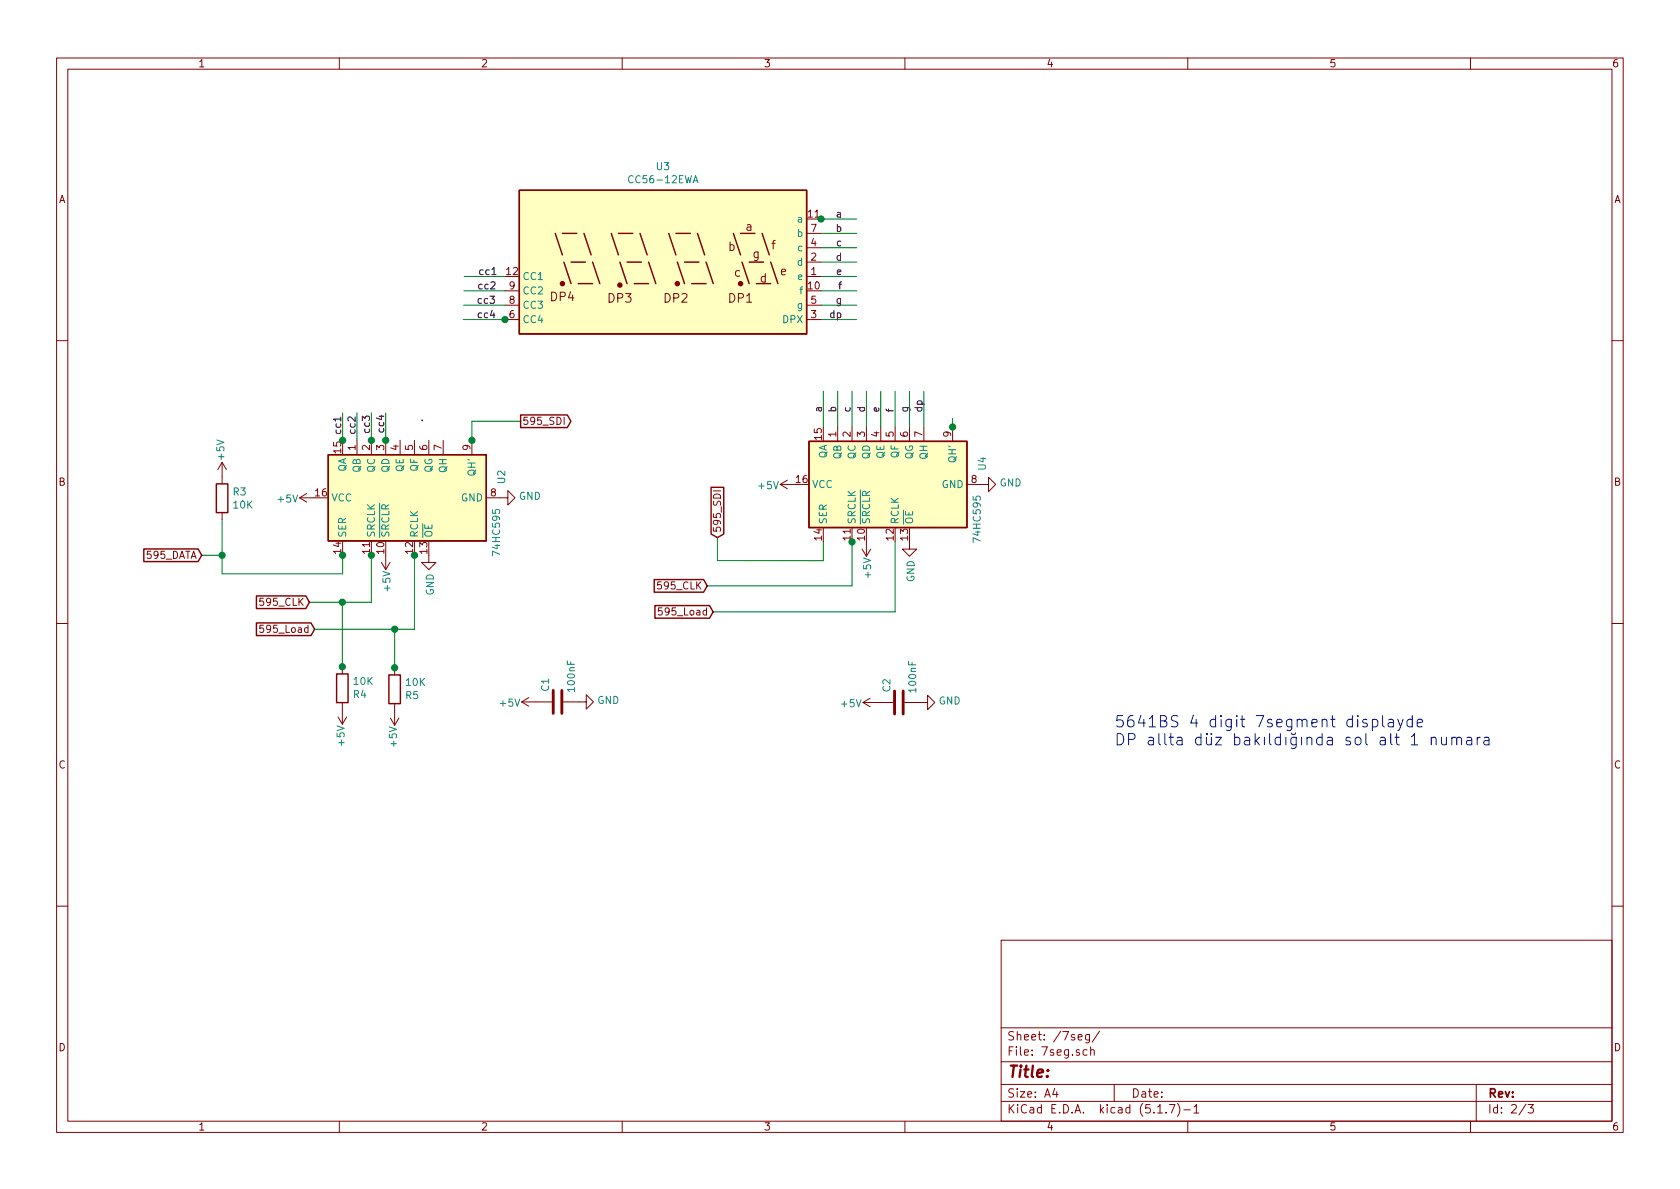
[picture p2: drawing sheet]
<svg xmlns="http://www.w3.org/2000/svg" width="297mm" height="210mm" viewBox="0 0 297 210" stroke-linecap="round" stroke-linejoin="round" font-family="sans-serif">
<g fill="none" stroke="#840000" stroke-width=".18">
<path d="M10 10.3h277v189.9h-277zM12 12.2h273v186.1h-273zM60 10.3v1.9M110 10.3v1.9M160 10.3v1.9M210 10.3v1.9M260 10.3v1.9M89.3 56.5h2.5M89.3 54h2.5M89.3 51.4h2.5M142.6 48.9h2.6M142.6 46.3h2.6"/>
<path d="M142.6 56.5h2.6M142.6 43.8h2.6M142.6 54h2.6M142.6 41.3h2.6M10 60.2h2M63.1 77.9v2.5M65.7 77.9v2.5M68.2 77.9v2.5M70.7 77.9v2.5M73.3 77.9v2.5M75.8 77.9v2.5M78.4 77.9v2.5"/>
<path d="M83.4 77.9v2.5M99.7 73.8v1.3M148.1 75.5v2.5M150.6 75.5v2.5M153.2 75.5v2.5M155.7 75.5v2.5M158.3 75.5v2.5M160.8 75.5v2.5M163.3 75.5v2.5M168.4 75.5v2.5M285 60.2h2M39.3 81.8v3.8"/>
<path d="M39.3 90.6v1.3M39.3 81.8l-.8 1.2M39.3 81.8l.7 1.2M53 88h2.5M53 88l1.2 .8M54.2 87.3l-1.2 .7M67.4 99.5l.8 1.2M68.2 98.2v2.5M69 99.5l-.8 1.2M75.8 98.2v1.3h1.3l-1.3 1.2-1.3-1.2h1.3M86 88h3.8v-1.2l1.3 1.2-1.3 1.3v-1.3M126.1 86.8h1.3"/>
<path d="M137.9 85.7h2.6M137.9 85.7l1.3 .7M139.2 84.9l-1.3 .8M152.4 97.1l.8 1.3M153.2 95.8v2.6M153.9 97.1l-.7 1.3M160.8 95.8v1.3h1.3l-1.3 1.3-1.3-1.3h1.3M171 85.7h3.8v-1.3l1.2 1.3-1.2 1.2v-1.2M10 110.3h2M46.6 110.6h-.6l-.1 .6 .2-.2 .4 .1 .1 .6-.2 .1-.5-.1M60.5 117.9v1.3M69.8 118.1v1.2"/>
<path d="M117 107.5h-.6v.6l.2-.1h.4v.6l-.1 .2-.5-.2M285 110.3h2M59.8 126.8l.7 1.3M60.5 124.3v3.8M61.3 126.8l-.8 1.3M69 127l.8 1.2M69.8 124.4v3.8M70.5 127l-.7 1.2M92.2 124.1l1.3 .8M92.2 124.1h5.4M93.5 123.4l-1.3 .7M99.6 124.1h4.1v-1.2l1.2 1.2-1.2 1.3v-1.3"/>
<path d="M152.6 124.2l1.2 .8M152.6 124.2h5.3M153.8 123.5l-1.2 .7M159.9 124.2h4.1v-1.2l1.3 1.2-1.3 1.3v-1.3M10 160.2h2M177 166.3h108v32h-108zM285 160.2h2M60 198.3v1.9M110 198.3v1.9M160 198.3v1.9M177 194.8h108M177 191.8h108"/>
<path d="M177 187.8h108M177 181.8h108M186.5 192.5l-.4 1h1M186.8 193v1M190.6 183.4l.7-.1v-.3l-.5-.1-.2 .2 .1 .7h.6M192.2 185.7l-.4-.1-.3 .3 .1 .6h.6M192.6 182.9v1.2l-.3 .3-.3-.1M192.6 183l-.4-.1-.3 .3 .1 .6 .2 .1 .4-.1M192.8 185.7l.3-.1 .3 .1 .1 .9M192.8 185.1v1.5M194.4 182.3l-1.3 2M197 191.8v3"/>
<path d="M204.7 196.8h.8M206.2 196.7v.1M206.8 195.3h.9l-.6 1.5M208.2 195.1a1.71 1.71 0 0 1 0 2.3M209.3 196.3h1.2M210 198.3v1.9M211.1 195.8l.4-.5v1.5M211.1 196.8h.9M260 198.3v1.9M261 191.8v6.5M269.8 195.2l-1.2 2M270.2 195.3h.9l-.5 .6 .4 .1v.7l-.2 .1-.6-.1"/>
</g>
<g fill="#ffffc2" stroke="#ffffc2" stroke-width=".18">
<path d="M58 80.4h28v15.3h-28z"/>
<path d="M143 78h28v15.3h-28z"/>
<path d="M91.8 33.6h50.8v25.4h-50.8z"/>
</g>
<g fill="none" stroke="#840000" stroke-width=".25">
<path d="M91.8 33.6h50.8v25.4h-50.8zM98.2 41.3l1.2 3.8M99.4 41.3h2.6M99.7 46.3l1.3 3.9M101 46.3h2.5M102.2 50.2h2.6M103.3 41.3l1.2 3.8M104.8 46.3l1.2 3.9M108.1 41.3l1.2 3.8M109.3 41.3h2.6M109.6 46.3l1.3 3.9M110.9 46.3h2.5"/>
<path d="M112.1 50.2h2.6M113.2 41.3l1.2 3.8M114.7 46.3l1.3 3.9M118.2 41.3l1.3 3.8M119.5 41.3h2.5M119.8 46.3l1.2 3.9M121 46.3h2.6M122.3 50.2h2.5M123.3 41.3l1.3 3.8M124.8 46.3l1.3 3.9M129.7 41.3l1.2 3.8M130.9 41.3h2.6"/>
<path d="M131.2 46.3l1.3 3.9M132.5 46.3h2.5M133.7 50.2h2.6M134.7 41.3l1.3 3.8M136.3 46.3l1.2 3.9M92 73.4h8.3l.6 1.1-.6 1.1h-8.3zM143 78h28v15.3h-28zM25.4 97.1h9.6l.7 1.1-.7 1.1h-9.6zM38.3 85.6h2v5h-2zM58 80.4h28v15.3h-28zM125.7 86.2h2.3v8.2l-1.2 .7-1.1-.7zM45.3 110.2h9.7l.6 1.1-.6 1.1h-9.7z"/>
<path d="M45.3 105.4h8.8l.6 1.1-.6 1.1h-8.8zM59.5 119.2h2v5.1h-2zM68.8 119.3h2v5.1h-2zM115.7 102.5h8.7l.6 1.1-.6 1.1h-8.7zM115.8 107.1h9.7l.6 1.1-.6 1.1h-9.7z"/>
</g>
<path d="M97.8 122.1v4.1M99.3 122.1v4.1M158.2 122.2v4.1M159.7 122.2v4.1" fill="none" stroke="#840000" stroke-width=".51"/>
<g fill="#840000" stroke="#840000" stroke-width=".25">
<circle cx="109.6" cy="50.4" r=".36"/>
<circle cx="99.4" cy="50.2" r=".36"/>
<circle cx="130.9" cy="50.2" r=".36"/>
<circle cx="119.8" cy="50.2" r=".36"/>
</g>
<path d="M122.6 32.3l.4-1.2 .4 1.2" fill="none" stroke="#008484" stroke-width=".18"/>
<path d="M74.6 74.3v.1" fill="none" stroke="#000084" stroke-width=".3"/>
<g fill="none" stroke="#008400" stroke-width=".18">
<path d="M145.2 38.7h6.3M81.9 56.5h7.4M82 54h7.3M82 51.4h7.3M82.1 48.9h7.2M145.2 56.5h6.3M145.2 48.9h6.3M145.2 51.4h6.3M145.2 54h6.3M145.2 46.3h6.3M145.2 43.8h6.3M145.2 41.3h6.3"/>
<path d="M60.6 73v4.9M63.1 73v4.9M65.7 73v4.9M68.2 73v4.9M70.7 77.9h.1M92 74.5h-8.6v3.4M145.6 69.2v6.3M148.1 69.2v6.3M150.6 69.2v6.3M153.2 69.2v6.3M155.7 69.2v6.3M158.3 69.2v6.3"/>
<path d="M160.8 69.2v6.3M163.3 69.2v6.3M168.4 74v1.5M35.7 98.2h3.6M39.3 91.9v9.6h21.3v-3.3M65.7 98.2v8.3h-11M73.3 98.2v13.1h-17.7M126.8 95.1v4l18.8 .1v-3.4M150.6 95.8v7.8h-25.6M158.3 95.8v12.4h-32.2M60.5 106.5v11.4M69.8 111.3v6.8"/>
</g>
<path d="M60.2 73.8v.7" fill="none" stroke="#000" stroke-width=".18"/>
<g fill="none" stroke="#0000c2" stroke-width=".18">
<path d="M241.7 127.3a.48 .48 0 0 0-.8 .2l.1 .3a.68 .68 0 0 1 .8 .4l-.3 .3-.6-.1M242.6 127.3l.6-.1 .4 .4v.6l-.2 .2-.2 .1-.6-.1M242.6 127.2v2M244.4 126.5v1.7l.4 .3M245.5 127.3l.2-.1 .6 .1 .1 1.2M245.9 129.7v1.7l.3 .3M246.4 127.7l-.7 .1a.39 .39 0 0 0-.3 .4 .39 .39 0 0 0 .3 .3l.7-.1M246.7 130.4h.7M246.9 129.7v1.7l.1 .2 .4 .1M247.1 127.2l.5 1.3M248.1 127.2l-.7 1.8-.3 .2M249.5 130.3l.6-.6v2"/>
<path d="M249.5 131.7h1.2M249.7 127.3l-.6-.1-.3 .4v.6l.1 .2 .2 .1 .6-.1M249.7 126.5v2M250.6 127.9l.9-.2-.1-.4-.5-.1-.3 .3 .1 .9 .2 .1 .5-.1M253.1 130.6a.52 .52 0 0 1 .7-.1l.1 1.2M253.1 130.4v1.3M254.9 130.4v1a.48 .48 0 0 0 .4 .3 .48 .48 0 0 0 .4-.2M255.7 130.4v1.3M256.7 130.6a.49 .49 0 0 1 .9 .1v1M256.7 130.4v1.3M257.6 130.7l.1-.2a.48 .48 0 0 1 .7 .2v1M259.4 130.5l.2-.1 .5 .1 .1 1.2"/>
<path d="M260.2 130.9l-.6 .1a.39 .39 0 0 0-.3 .3 .39 .39 0 0 0 .3 .4l.6-.1M261.2 130.4v1.3M261.7 130.4l-.3 .1-.2 .3M262.4 130.5l.2-.1 .6 .1 .1 1.2M263.3 130.9l-.7 .1a.39 .39 0 0 0-.3 .3 .39 .39 0 0 0 .3 .4l.7-.1"/>
</g>
<g fill="#008400" stroke="#008400" stroke-width=".25">
<circle cx="150.6" cy="95.8" r=".51"/>
<circle cx="69.8" cy="118.1" r=".51"/>
<circle cx="60.5" cy="117.9" r=".51"/>
<circle cx="69.8" cy="111.3" r=".51"/>
<circle cx="168.4" cy="75.5" r=".51"/>
<circle cx="60.5" cy="106.5" r=".51"/>
<circle cx="68.2" cy="77.9" r=".51"/>
<circle cx="65.7" cy="77.9" r=".51"/>
<circle cx="89.3" cy="56.5" r=".51"/>
<circle cx="65.7" cy="98.2" r=".51"/>
<circle cx="73.3" cy="98.2" r=".51"/>
<circle cx="60.6" cy="98.2" r=".51"/>
<circle cx="60.6" cy="77.9" r=".51"/>
<circle cx="145.2" cy="38.7" r=".51"/>
<circle cx="83.4" cy="77.9" r=".51"/>
<circle cx="39.3" cy="98.2" r=".51"/>
</g>
<g font-size="2.8" fill="#0000c2">
<text x="197" y="128.6">5641BS 4 digit 7segment displayde</text>
<text x="197" y="131.8">DP allta düz bakldnda sol alt 1 numara</text>
</g>
<text font-size="2.8" fill="#840000" x="178" y="190.5">Title:</text>
<g font-size="2.1" fill="#840000">
<text x="131.9" y="40.8">a</text>
<text x="128.8" y="44.4">b</text>
<text x="133.1" y="45.6">g</text>
<text x="136.4" y="44.1">f</text>
<text x="97.4" y="53.3">DP4</text>
<text x="107.5" y="53.5">DP3</text>
<text x="117.4" y="53.5">DP2</text>
<text x="128.9" y="53.5">DP1</text>
<text x="129.8" y="48.9">c</text>
<text x="134.4" y="50">d</text>
<text x="138" y="48.7">e</text>
<text x="178" y="184">Sheet: /7seg/</text>
<text x="178" y="186.7">File: 7seg.sch</text>
<text x="178" y="196.9">KiCad E.D.A. kicad (5.1.7)-1</text>
<text x="178" y="194.1">Size: A4</text>
<text x="200" y="194.1">Date:</text>
<text x="263" y="194.1">Rev:</text>
<text x="263" y="196.9">Id: 2/3</text>
</g>
<g font-size="1.8" fill="#840000">
<text x="35" y="11.9">1</text>
<text x="85" y="11.9">2</text>
<text x="135" y="11.9">3</text>
<text x="185" y="11.9">4</text>
<text x="235" y="11.9">5</text>
<text x="285" y="11.9">6</text>
<text x="10.4" y="35.9">A</text>
<text x="285.4" y="35.9">A</text>
<text x="143.4" y="41">7</text>
<text x="143.4" y="46.1">2</text>
<text x="143.4" y="43.6">4</text>
<text x="89.6" y="48.6">12</text>
<text x="90.1" y="53.7">8</text>
<text x="90.1" y="51.2">9</text>
<text x="142.9" y="51.2">10</text>
<text x="143.4" y="48.6">1</text>
<text x="143.4" y="53.7">5</text>
<text x="90.1" y="56.3">6</text>
<text x="143.4" y="56.3">3</text>
<text x="92.3" y="75.1">595_SDI</text>
<text x="145.3" y="77.7" transform="rotate(-90 145.3 77.7)">15</text>
<text x="147.9" y="77.3" transform="rotate(-90 147.9 77.3)">1</text>
<text x="150.4" y="77.3" transform="rotate(-90 150.4 77.3)">2</text>
<text x="152.9" y="77.3" transform="rotate(-90 152.9 77.3)">3</text>
<text x="155.5" y="77.3" transform="rotate(-90 155.5 77.3)">4</text>
<text x="158" y="77.3" transform="rotate(-90 158 77.3)">5</text>
<text x="160.6" y="77.3" transform="rotate(-90 160.6 77.3)">6</text>
<text x="163.1" y="77.3" transform="rotate(-90 163.1 77.3)">7</text>
<text x="168.2" y="77.3" transform="rotate(-90 168.2 77.3)">9</text>
<text x="62.9" y="79.6" transform="rotate(-90 62.9 79.6)">1</text>
<text x="65.4" y="79.6" transform="rotate(-90 65.4 79.6)">2</text>
<text x="67.9" y="79.6" transform="rotate(-90 67.9 79.6)">3</text>
<text x="70.5" y="79.6" transform="rotate(-90 70.5 79.6)">4</text>
<text x="73" y="79.6" transform="rotate(-90 73 79.6)">5</text>
<text x="75.6" y="79.6" transform="rotate(-90 75.6 79.6)">6</text>
<text x="78.1" y="79.6" transform="rotate(-90 78.1 79.6)">7</text>
<text x="83.2" y="79.6" transform="rotate(-90 83.2 79.6)">9</text>
<text x="10.4" y="85.9">B</text>
<text x="55.8" y="87.8">16</text>
<text x="86.8" y="87.8">8</text>
<text x="140.8" y="85.4">16</text>
<text x="171.8" y="85.4">8</text>
<text x="285.4" y="85.9">B</text>
<text x="127.5" y="94.3" transform="rotate(-90 127.5 94.3)">595_SDI</text>
<text x="145.3" y="95.5" transform="rotate(-90 145.3 95.5)">14</text>
<text x="152.9" y="95.5" transform="rotate(-90 152.9 95.5)">10</text>
<text x="158" y="95.5" transform="rotate(-90 158 95.5)">12</text>
<text x="160.6" y="95.5" transform="rotate(-90 160.6 95.5)">13</text>
<text x="26" y="98.8">595_DATA</text>
<text x="67.9" y="97.9" transform="rotate(-90 67.9 97.9)">10</text>
<text x="75.6" y="97.9" transform="rotate(-90 75.6 97.9)">13</text>
<text x="46.4" y="107.1">595_CLK</text>
<text x="116.7" y="104.2">595_CLK</text>
<text x="46.7" y="111.9">595_Load</text>
<text x="117.1" y="108.8">595_Load</text>
<text x="10.4" y="135.9">C</text>
<text x="285.4" y="135.9">C</text>
<text x="10.4" y="185.9">D</text>
<text x="285.4" y="185.9">D</text>
<text x="35" y="199.9">1</text>
<text x="85" y="199.9">2</text>
<text x="135" y="199.9">3</text>
<text x="185" y="199.9">4</text>
<text x="235" y="199.9">5</text>
<text x="285" y="199.9">6</text>
</g>
<g font-size="1.8" fill="#008484">
<text x="111.6" y="32.4">CC56-12EWA</text>
<text x="116.1" y="30.1">U3</text>
<text x="141" y="41.9">b</text>
<text x="141.1" y="39.4">a</text>
<text x="141" y="47">d</text>
<text x="141.1" y="44.4">c</text>
<text x="92.3" y="49.5">CC1</text>
<text x="92.3" y="52.1">CC2</text>
<text x="141.1" y="49.5">e</text>
<text x="141.5" y="52.1">f</text>
<text x="92.3" y="57.1">CC4</text>
<text x="92.3" y="54.6">CC3</text>
<text x="138.5" y="57.1">DPX</text>
<text x="141" y="54.6">g</text>
<text x="39.7" y="81.2" transform="rotate(-90 39.7 81.2)">+5V</text>
<text x="61.2" y="83.6" transform="rotate(-90 61.2 83.6)">QA</text>
<text x="63.8" y="83.6" transform="rotate(-90 63.8 83.6)">QB</text>
<text x="66.3" y="83.6" transform="rotate(-90 66.3 83.6)">QC</text>
<text x="68.8" y="83.6" transform="rotate(-90 68.8 83.6)">QD</text>
<text x="71.4" y="83.5" transform="rotate(-90 71.4 83.5)">QE</text>
<text x="73.9" y="83.4" transform="rotate(-90 73.9 83.4)">QF</text>
<text x="76.5" y="83.7" transform="rotate(-90 76.5 83.7)">QG</text>
<text x="79" y="83.6" transform="rotate(-90 79 83.6)">QH</text>
<text x="84.1" y="84" transform="rotate(-90 84.1 84)">QH'</text>
<text x="146.2" y="81.2" transform="rotate(-90 146.2 81.2)">QA</text>
<text x="148.7" y="81.2" transform="rotate(-90 148.7 81.2)">QB</text>
<text x="151.3" y="81.2" transform="rotate(-90 151.3 81.2)">QC</text>
<text x="153.8" y="81.2" transform="rotate(-90 153.8 81.2)">QD</text>
<text x="156.4" y="81.1" transform="rotate(-90 156.4 81.1)">QE</text>
<text x="158.9" y="81" transform="rotate(-90 158.9 81)">QF</text>
<text x="161.4" y="81.3" transform="rotate(-90 161.4 81.3)">QG</text>
<text x="164" y="81.2" transform="rotate(-90 164 81.2)">QH</text>
<text x="169.1" y="81.6" transform="rotate(-90 169.1 81.6)">QH'</text>
<text x="174.3" y="83.1" transform="rotate(-90 174.3 83.1)">U4</text>
<text x="41.2" y="87.6">R3</text>
<text x="41.3" y="89.9">10K</text>
<text x="49.2" y="88.9">+5V</text>
<text x="58.5" y="88.7">VCC</text>
<text x="81.5" y="88.7">GND</text>
<text x="89.3" y="85.5" transform="rotate(-90 89.3 85.5)">U2</text>
<text x="91.7" y="88.4">GND</text>
<text x="134.2" y="86.5">+5V</text>
<text x="143.5" y="86.3">VCC</text>
<text x="166.5" y="86.3">GND</text>
<text x="176.7" y="86">GND</text>
<text x="61.2" y="95.1" transform="rotate(-90 61.2 95.1)">SER</text>
<text x="66.3" y="95.1" transform="rotate(-90 66.3 95.1)">SRCLK</text>
<text x="68.8" y="95.1" transform="rotate(-90 68.8 95.1)">SRCLR</text>
<text x="73.9" y="95.1" transform="rotate(-90 73.9 95.1)">RCLK</text>
<text x="76.5" y="95.1" transform="rotate(-90 76.5 95.1)">OE</text>
<text x="146.2" y="92.8" transform="rotate(-90 146.2 92.8)">SER</text>
<text x="151.3" y="92.8" transform="rotate(-90 151.3 92.8)">SRCLK</text>
<text x="153.8" y="92.8" transform="rotate(-90 153.8 92.8)">SRCLR</text>
<text x="158.9" y="92.8" transform="rotate(-90 158.9 92.8)">RCLK</text>
<text x="161.4" y="92.8" transform="rotate(-90 161.4 92.8)">OE</text>
<text x="173.4" y="95.5" transform="rotate(-90 173.4 95.5)">74HC595</text>
<text x="88.4" y="97.9" transform="rotate(-90 88.4 97.9)">74HC595</text>
<text x="69" y="104.5" transform="rotate(-90 69 104.5)">+5V</text>
<text x="76.7" y="105.3" transform="rotate(-90 76.7 105.3)">GND</text>
<text x="154" y="102.1" transform="rotate(-90 154 102.1)">+5V</text>
<text x="161.7" y="103" transform="rotate(-90 161.7 103)">GND</text>
<text x="62.5" y="123.4">R4</text>
<text x="62.6" y="121.1">10K</text>
<text x="71.8" y="123.6">R5</text>
<text x="71.8" y="121.3">10K</text>
<text x="88.5" y="125">+5V</text>
<text x="97.1" y="122.2" transform="rotate(-90 97.1 122.2)">C1</text>
<text x="101.7" y="122.2" transform="rotate(-90 101.7 122.2)">100nF</text>
<text x="105.6" y="124.5">GND</text>
<text x="148.8" y="125.1">+5V</text>
<text x="157.4" y="122.3" transform="rotate(-90 157.4 122.3)">C2</text>
<text x="162" y="122.3" transform="rotate(-90 162 122.3)">100nF</text>
<text x="166" y="124.6">GND</text>
<text x="60.9" y="131.8" transform="rotate(-90 60.9 131.8)">+5V</text>
<text x="70.2" y="132" transform="rotate(-90 70.2 132)">+5V</text>
</g>
<g font-size="1.8" fill="#008400">
<text x="142.9" y="38.5">11</text>
<text x="150.4" y="95.5" transform="rotate(-90 150.4 95.5)">11</text>
<text x="60.3" y="97.9" transform="rotate(-90 60.3 97.9)">14</text>
<text x="65.4" y="97.9" transform="rotate(-90 65.4 97.9)">11</text>
<text x="73" y="97.9" transform="rotate(-90 73 97.9)">12</text>
</g>
<g font-size="1.8">
<text x="147.9" y="41">b</text>
<text x="148" y="38.5">a</text>
<text x="147.9" y="46.1">d</text>
<text x="148" y="43.6">c</text>
<text x="84.8" y="53.7">cc3</text>
<text x="84.9" y="51.2">cc2</text>
<text x="85.1" y="48.6">cc1</text>
<text x="147.9" y="53.7">g</text>
<text x="148" y="48.6">e</text>
<text x="148.4" y="51.2">f</text>
<text x="84.8" y="56.3">cc4</text>
<text x="146.8" y="56.3">dp</text>
<text x="62.9" y="77" transform="rotate(-90 62.9 77)">cc2</text>
<text x="65.4" y="76.8" transform="rotate(-90 65.4 76.8)">cc3</text>
<text x="67.9" y="76.7" transform="rotate(-90 67.9 76.7)">cc4</text>
<text x="145.3" y="73" transform="rotate(-90 145.3 73)">a</text>
<text x="147.9" y="73" transform="rotate(-90 147.9 73)">b</text>
<text x="150.4" y="73" transform="rotate(-90 150.4 73)">c</text>
<text x="152.9" y="73" transform="rotate(-90 152.9 73)">d</text>
<text x="155.5" y="73" transform="rotate(-90 155.5 73)">e</text>
<text x="158" y="73" transform="rotate(-90 158 73)">f</text>
<text x="160.6" y="73" transform="rotate(-90 160.6 73)">g</text>
<text x="163.1" y="73" transform="rotate(-90 163.1 73)">dp</text>
<text x="60.3" y="80.1" transform="rotate(-90 60.3 80.1)">15 cc1</text>
</g>
</svg>
